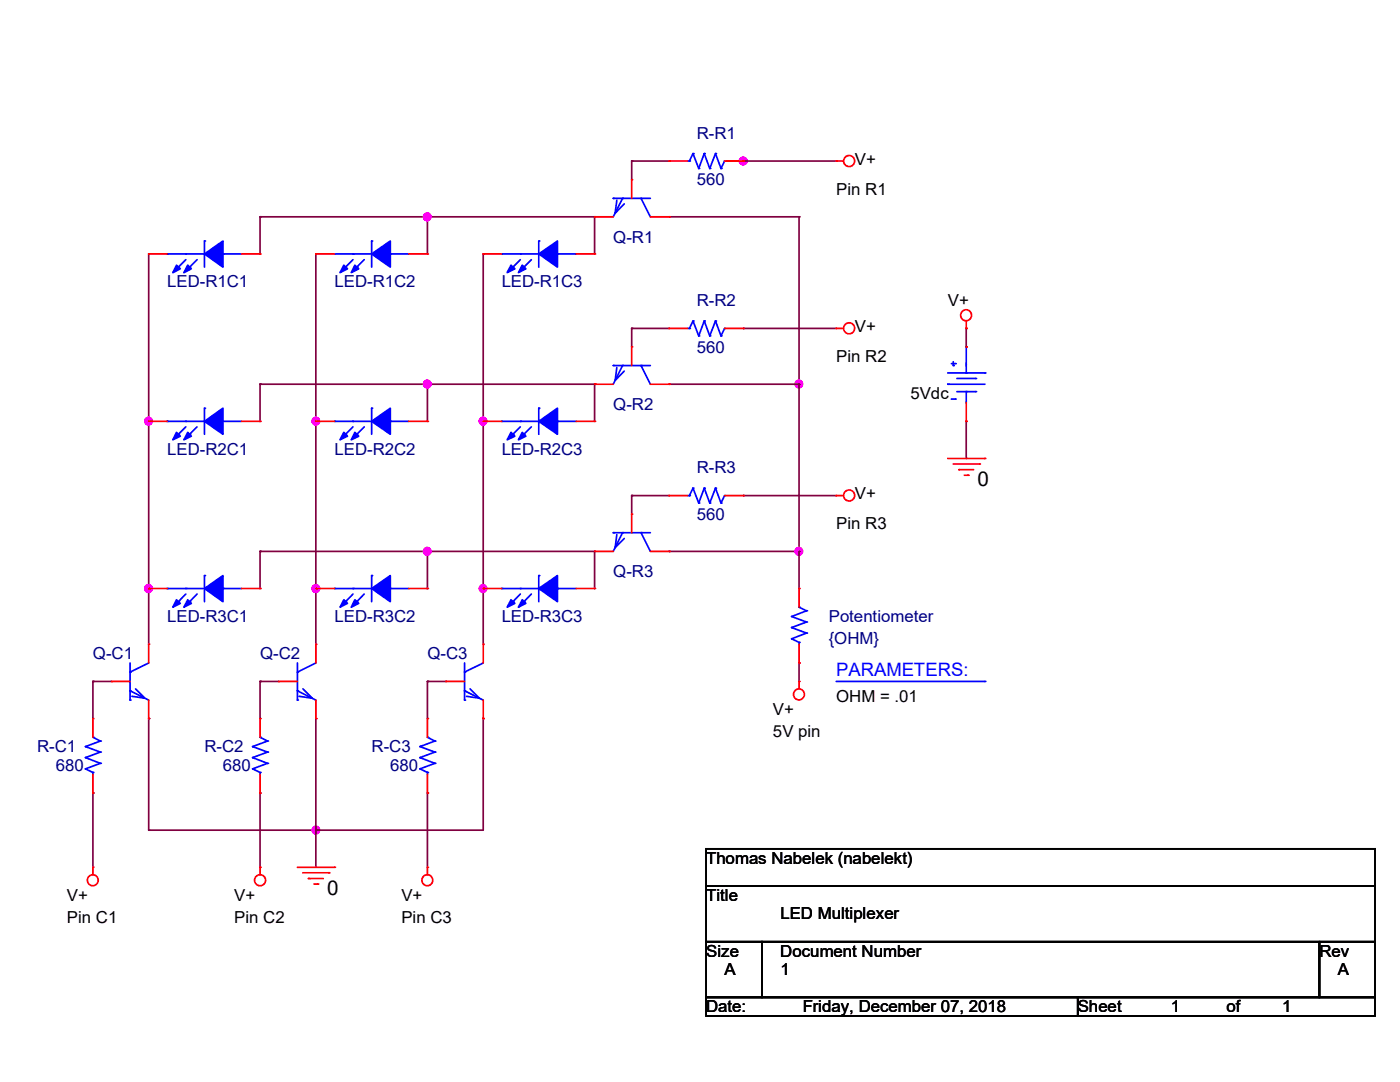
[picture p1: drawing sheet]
<svg xmlns="http://www.w3.org/2000/svg" width="279mm" height="216mm" viewBox="0 0 279 216" stroke-linecap="round" stroke-linejoin="round" font-family="sans-serif">
<path d="M85.3 136h3.7" fill="none" stroke="#800040" stroke-width=".34"/>
<circle cx="85.3" cy="136" r=".17" fill="#800040"/>
<path d="M85.3 136v7.4" fill="none" stroke="#800040" stroke-width=".34"/>
<circle cx="85.3" cy="136" r=".17" fill="#800040"/>
<path d="M51.9 136h3.7" fill="none" stroke="#800040" stroke-width=".34"/>
<circle cx="51.9" cy="136" r=".17" fill="#800040"/>
<path d="M51.9 136v7.4" fill="none" stroke="#800040" stroke-width=".34"/>
<circle cx="51.9" cy="136" r=".17" fill="#800040"/>
<path d="M18.5 136h3.8" fill="none" stroke="#800040" stroke-width=".34"/>
<circle cx="18.5" cy="136" r=".17" fill="#800040"/>
<path d="M18.5 136v7.4" fill="none" stroke="#800040" stroke-width=".34"/>
<circle cx="18.5" cy="136" r=".17" fill="#800040"/>
<path d="M29.7 143.4v22.3" fill="none" stroke="#800040" stroke-width=".34"/>
<circle cx="29.7" cy="143.4" r=".17" fill="#800040"/>
<path d="M96.4 143.4v22.3" fill="none" stroke="#800040" stroke-width=".34"/>
<circle cx="96.4" cy="143.4" r=".17" fill="#800040"/>
<path d="M51.9 158.2v14.9" fill="none" stroke="#800040" stroke-width=".34"/>
<circle cx="51.9" cy="158.2" r=".17" fill="#800040"/>
<path d="M85.3 158.2v14.9" fill="none" stroke="#800040" stroke-width=".34"/>
<circle cx="85.3" cy="158.2" r=".17" fill="#800040"/>
<path d="M18.5 158.2v14.9" fill="none" stroke="#800040" stroke-width=".34"/>
<circle cx="18.5" cy="158.2" r=".17" fill="#800040"/>
<path d="M29.7 165.7h33.3" fill="none" stroke="#800040" stroke-width=".34"/>
<circle cx="29.7" cy="165.7" r=".17" fill="#800040"/>
<circle cx="63" cy="165.6" r=".73" fill="#f0f" stroke="#f0f" stroke-width=".34"/>
<path d="M63 165.7h33.4" fill="none" stroke="#800040" stroke-width=".34"/>
<circle cx="63" cy="165.7" r=".17" fill="#800040"/>
<path d="M63 143.4v22.3" fill="none" stroke="#800040" stroke-width=".34"/>
<circle cx="63" cy="143.4" r=".17" fill="#800040"/>
<path d="M96.4 117.4v11.2" fill="none" stroke="#800040" stroke-width=".34"/>
<circle cx="96.4" cy="117.4" r=".17" fill="#800040"/>
<path d="M63 117.4v11.2" fill="none" stroke="#800040" stroke-width=".34"/>
<circle cx="63" cy="117.4" r=".17" fill="#800040"/>
<path d="M29.7 117.4v11.2" fill="none" stroke="#800040" stroke-width=".34"/>
<circle cx="29.7" cy="117.4" r=".17" fill="#800040"/>
<path d="M63 84.1v33.3" fill="none" stroke="#800040" stroke-width=".34"/>
<circle cx="63" cy="84.1" r=".17" fill="#800040"/>
<circle cx="63" cy="117.4" r=".73" fill="#f0f" stroke="#f0f" stroke-width=".34"/>
<path d="M96.4 84.1v33.3" fill="none" stroke="#800040" stroke-width=".34"/>
<circle cx="96.4" cy="84.1" r=".17" fill="#800040"/>
<circle cx="96.4" cy="117.4" r=".73" fill="#f0f" stroke="#f0f" stroke-width=".34"/>
<path d="M29.7 84.1v33.3" fill="none" stroke="#800040" stroke-width=".34"/>
<circle cx="29.7" cy="84.1" r=".17" fill="#800040"/>
<circle cx="29.6" cy="117.4" r=".73" fill="#f0f" stroke="#f0f" stroke-width=".34"/>
<path d="M118.7 110v7.4" fill="none" stroke="#800040" stroke-width=".34"/>
<circle cx="118.7" cy="110" r=".17" fill="#800040"/>
<path d="M118.7 76.7v7.4" fill="none" stroke="#800040" stroke-width=".34"/>
<circle cx="118.7" cy="76.7" r=".17" fill="#800040"/>
<path d="M51.9 110h33.4" fill="none" stroke="#800040" stroke-width=".34"/>
<circle cx="51.9" cy="110" r=".17" fill="#800040"/>
<path d="M51.9 110v7.4" fill="none" stroke="#800040" stroke-width=".34"/>
<circle cx="51.9" cy="110" r=".17" fill="#800040"/>
<path d="M85.3 110v7.4" fill="none" stroke="#800040" stroke-width=".34"/>
<circle cx="85.3" cy="110" r=".17" fill="#800040"/>
<path d="M85.3 110h33.4" fill="none" stroke="#800040" stroke-width=".34"/>
<circle cx="85.3" cy="110" r=".17" fill="#800040"/>
<circle cx="85.3" cy="110" r=".73" fill="#f0f" stroke="#f0f" stroke-width=".34"/>
<path d="M51.9 76.7h33.4" fill="none" stroke="#800040" stroke-width=".34"/>
<circle cx="51.9" cy="76.7" r=".17" fill="#800040"/>
<path d="M51.9 76.7v7.4" fill="none" stroke="#800040" stroke-width=".34"/>
<circle cx="51.9" cy="76.7" r=".17" fill="#800040"/>
<path d="M85.3 76.7v7.4" fill="none" stroke="#800040" stroke-width=".34"/>
<circle cx="85.3" cy="76.7" r=".17" fill="#800040"/>
<path d="M85.3 76.7h33.4" fill="none" stroke="#800040" stroke-width=".34"/>
<circle cx="85.3" cy="76.7" r=".17" fill="#800040"/>
<circle cx="85.3" cy="76.6" r=".73" fill="#f0f" stroke="#f0f" stroke-width=".34"/>
<path d="M51.9 43.3h33.4" fill="none" stroke="#800040" stroke-width=".34"/>
<circle cx="51.9" cy="43.3" r=".17" fill="#800040"/>
<path d="M51.9 43.3v7.4" fill="none" stroke="#800040" stroke-width=".34"/>
<circle cx="51.9" cy="43.3" r=".17" fill="#800040"/>
<path d="M85.3 43.3v7.4" fill="none" stroke="#800040" stroke-width=".34"/>
<circle cx="85.3" cy="43.3" r=".17" fill="#800040"/>
<path d="M85.3 43.3h33.4" fill="none" stroke="#800040" stroke-width=".34"/>
<circle cx="85.3" cy="43.3" r=".17" fill="#800040"/>
<circle cx="85.3" cy="43.3" r=".73" fill="#f0f" stroke="#f0f" stroke-width=".34"/>
<path d="M118.7 43.3v7.4" fill="none" stroke="#800040" stroke-width=".34"/>
<circle cx="118.7" cy="43.3" r=".17" fill="#800040"/>
<path d="M96.4 50.7v33.4" fill="none" stroke="#800040" stroke-width=".34"/>
<circle cx="96.4" cy="50.7" r=".17" fill="#800040"/>
<circle cx="96.4" cy="84" r=".73" fill="#f0f" stroke="#f0f" stroke-width=".34"/>
<path d="M63 50.7v33.4" fill="none" stroke="#800040" stroke-width=".34"/>
<circle cx="63" cy="50.7" r=".17" fill="#800040"/>
<circle cx="63" cy="84" r=".73" fill="#f0f" stroke="#f0f" stroke-width=".34"/>
<path d="M29.7 50.7v33.4" fill="none" stroke="#800040" stroke-width=".34"/>
<circle cx="29.7" cy="50.7" r=".17" fill="#800040"/>
<circle cx="29.6" cy="84" r=".73" fill="#f0f" stroke="#f0f" stroke-width=".34"/>
<path d="M126.1 32.1h7.4" fill="none" stroke="#800040" stroke-width=".34"/>
<circle cx="126.1" cy="32.1" r=".17" fill="#800040"/>
<path d="M126.1 32.1v3.8" fill="none" stroke="#800040" stroke-width=".34"/>
<circle cx="126.1" cy="32.1" r=".17" fill="#800040"/>
<path d="M126.1 65.5h7.4" fill="none" stroke="#800040" stroke-width=".34"/>
<circle cx="126.1" cy="65.5" r=".17" fill="#800040"/>
<path d="M126.1 65.5v3.7" fill="none" stroke="#800040" stroke-width=".34"/>
<circle cx="126.1" cy="65.5" r=".17" fill="#800040"/>
<path d="M126.1 98.9h7.4" fill="none" stroke="#800040" stroke-width=".34"/>
<circle cx="126.1" cy="98.9" r=".17" fill="#800040"/>
<path d="M126.1 98.9v3.7" fill="none" stroke="#800040" stroke-width=".34"/>
<circle cx="126.1" cy="98.9" r=".17" fill="#800040"/>
<path d="M63 165.7v7.4" fill="none" stroke="#800040" stroke-width=".34"/>
<circle cx="63" cy="165.7" r=".17" fill="#800040"/>
<path d="M159.5 43.3v33.4" fill="none" stroke="#800040" stroke-width=".34"/>
<circle cx="159.5" cy="43.3" r=".17" fill="#800040"/>
<circle cx="159.4" cy="76.6" r=".73" fill="#f0f" stroke="#f0f" stroke-width=".34"/>
<path d="M133.5 76.7h26" fill="none" stroke="#800040" stroke-width=".34"/>
<circle cx="133.5" cy="76.7" r=".17" fill="#800040"/>
<path d="M159.5 76.7v33.3" fill="none" stroke="#800040" stroke-width=".34"/>
<circle cx="159.5" cy="76.7" r=".17" fill="#800040"/>
<path d="M133.5 110h26" fill="none" stroke="#800040" stroke-width=".34"/>
<circle cx="133.5" cy="110" r=".17" fill="#800040"/>
<circle cx="159.4" cy="110" r=".73" fill="#f0f" stroke="#f0f" stroke-width=".34"/>
<path d="M133.5 43.3h26" fill="none" stroke="#800040" stroke-width=".34"/>
<circle cx="133.5" cy="43.3" r=".17" fill="#800040"/>
<path d="M144.6 32.1h3.7" fill="none" stroke="#800040" stroke-width=".34"/>
<circle cx="144.6" cy="32.1" r=".17" fill="#800040"/>
<circle cx="148.3" cy="32.1" r=".73" fill="#f0f" stroke="#f0f" stroke-width=".34"/>
<path d="M192.8 65.5v3.7" fill="none" stroke="#800040" stroke-width=".34"/>
<circle cx="192.8" cy="65.5" r=".17" fill="#800040"/>
<path d="M192.8 84.1v7.4" fill="none" stroke="#800040" stroke-width=".34"/>
<circle cx="192.8" cy="84.1" r=".17" fill="#800040"/>
<path d="M148.3 65.5h18.6" fill="none" stroke="#800040" stroke-width=".34"/>
<circle cx="148.3" cy="65.5" r=".17" fill="#800040"/>
<path d="M148.3 98.9h18.6" fill="none" stroke="#800040" stroke-width=".34"/>
<circle cx="148.3" cy="98.9" r=".17" fill="#800040"/>
<path d="M148.3 32.1h18.6" fill="none" stroke="#800040" stroke-width=".34"/>
<circle cx="148.3" cy="32.1" r=".17" fill="#800040"/>
<path d="M159.5 110v7.4" fill="none" stroke="#800040" stroke-width=".34"/>
<circle cx="159.5" cy="110" r=".17" fill="#800040"/>
<path d="M159.5 132.3v3.7" fill="none" stroke="#800040" stroke-width=".34"/>
<circle cx="159.5" cy="132.3" r=".17" fill="#800040"/>
<path d="M59.4 173.1h7.4" fill="none" stroke="#f00" stroke-width=".34"/>
<circle cx="66.8" cy="173.1" r=".17" fill="#f00"/>
<path d="M60.5 174.2h5.2" fill="none" stroke="#f00" stroke-width=".34"/>
<circle cx="65.7" cy="174.2" r=".17" fill="#f00"/>
<path d="M61.6 175.3h2.9" fill="none" stroke="#f00" stroke-width=".34"/>
<circle cx="61.6" cy="175.3" r=".17" fill="#f00"/>
<path d="M62.7 176.4h.7" fill="none" stroke="#f00" stroke-width=".34"/>
<circle cx="63.4" cy="176.4" r=".17" fill="#f00"/>
<path d="M192.8 64.1v1.4" fill="none" stroke="#f00" stroke-width=".34"/>
<circle cx="192.8" cy="65.5" r=".17" fill="#f00"/>
<g fill="none" stroke="#f00" stroke-width=".34">
<path d="M189.1 91.5h7.5"/>
<circle cx="192.8" cy="62.9" r="1.09"/>
</g>
<circle cx="196.6" cy="91.5" r=".17" fill="#f00"/>
<path d="M190.2 92.6h5.3" fill="none" stroke="#f00" stroke-width=".34"/>
<circle cx="195.5" cy="92.6" r=".17" fill="#f00"/>
<path d="M191.3 93.7h3" fill="none" stroke="#f00" stroke-width=".34"/>
<circle cx="191.3" cy="93.7" r=".17" fill="#f00"/>
<path d="M192.4 94.8h.8" fill="none" stroke="#f00" stroke-width=".34"/>
<circle cx="193.2" cy="94.8" r=".17" fill="#f00"/>
<path d="M166.9 32.1h1.5" fill="none" stroke="#f00" stroke-width=".34"/>
<circle cx="166.9" cy="32.1" r=".17" fill="#f00"/>
<g fill="none" stroke="#f00" stroke-width=".34">
<path d="M166.9 65.5h1.5"/>
<circle cx="169.5" cy="32.1" r="1.1"/>
</g>
<circle cx="166.9" cy="65.5" r=".17" fill="#f00"/>
<g fill="none" stroke="#f00" stroke-width=".34">
<path d="M166.9 98.9h1.5"/>
<circle cx="169.5" cy="65.5" r="1.1"/>
</g>
<circle cx="166.9" cy="98.9" r=".17" fill="#f00"/>
<g fill="none" stroke="#f00" stroke-width=".34">
<path d="M159.5 136v1.5"/>
<circle cx="169.5" cy="98.9" r="1.1"/>
</g>
<circle cx="159.5" cy="136" r=".17" fill="#f00"/>
<g fill="none" stroke="#f00" stroke-width=".34">
<path d="M18.5 173.1v1.4"/>
<circle cx="159.4" cy="138.6" r="1.09"/>
</g>
<circle cx="18.5" cy="173.1" r=".17" fill="#f00"/>
<g fill="none" stroke="#f00" stroke-width=".34">
<path d="M51.9 173.1v1.4"/>
<circle cx="18.5" cy="175.6" r="1.09"/>
</g>
<circle cx="51.9" cy="173.1" r=".17" fill="#f00"/>
<g fill="none" stroke="#f00" stroke-width=".34">
<path d="M85.3 173.1v1.4"/>
<circle cx="51.9" cy="175.6" r="1.1"/>
</g>
<circle cx="85.3" cy="173.1" r=".17" fill="#f00"/>
<circle cx="85.3" cy="175.6" r="1.09" fill="none" stroke="#f00" stroke-width=".34"/>
<path d="M140.9 169.4h133.5v7.4h-133.5zM140.9 176.8h133.5v11.1h-133.5zM140.9 187.9h11.2v11.1h-11.2zM140.9 199h74.2v3.7h-74.2zM152.1 187.9h111.2v11.1h-111.2zM215.1 199h59.3v3.7h-59.3zM263.3 187.9h11.1v11.1h-11.1z" fill="none" stroke="#000" stroke-width=".34"/>
<path d="M17.1 153.4l1.4 .7" fill="none" stroke="#00f" stroke-width=".34"/>
<circle cx="17.1" cy="153.4" r=".17" fill="#00f"/>
<path d="M20 152.3l-2.9 1.1" fill="none" stroke="#00f" stroke-width=".34"/>
<circle cx="20" cy="152.3" r=".17" fill="#00f"/>
<path d="M17.1 151.2l2.9 1.1" fill="none" stroke="#00f" stroke-width=".34"/>
<circle cx="17.1" cy="151.2" r=".17" fill="#00f"/>
<path d="M20 150.1l-2.9 1.1" fill="none" stroke="#00f" stroke-width=".34"/>
<circle cx="20" cy="150.1" r=".17" fill="#00f"/>
<path d="M17.1 149l2.9 1.1" fill="none" stroke="#00f" stroke-width=".34"/>
<circle cx="17.1" cy="149" r=".17" fill="#00f"/>
<path d="M20 147.9l-2.9 1.1" fill="none" stroke="#00f" stroke-width=".34"/>
<circle cx="20" cy="147.9" r=".17" fill="#00f"/>
<path d="M18.5 147.1l1.5 .8" fill="none" stroke="#00f" stroke-width=".34"/>
<circle cx="18.5" cy="147.1" r=".17" fill="#00f"/>
<path d="M18.5 154.1v.4" fill="none" stroke="#00f" stroke-width=".34"/>
<circle cx="18.5" cy="154.1" r=".17" fill="#00f"/>
<path d="M18.5 143.4v3.7" fill="none" stroke="#f00" stroke-width=".34"/>
<circle cx="18.5" cy="143.4" r=".17" fill="#f00"/>
<path d="M18.5 154.5v3.7" fill="none" stroke="#f00" stroke-width=".34"/>
<circle cx="18.5" cy="158.2" r=".17" fill="#f00"/>
<path d="M74.2 84.1l3.7-2.7v5.3z" fill-rule="evenodd" fill="#00f" stroke="#00f" stroke-width=".34"/>
<path d="M77.9 84.1h3.7" fill="none" stroke="#00f" stroke-width=".34"/>
<circle cx="77.9" cy="84.1" r=".17" fill="#00f"/>
<path d="M70.4 84.1h3.8" fill="none" stroke="#00f" stroke-width=".34"/>
<circle cx="70.4" cy="84.1" r=".17" fill="#00f"/>
<path d="M72.7 85.2l-1.5 1.5" fill="none" stroke="#00f" stroke-width=".34"/>
<circle cx="71.2" cy="86.7" r=".17" fill="#00f"/>
<path d="M74.2 81.4v5.3" fill="none" stroke="#00f" stroke-width=".34"/>
<circle cx="74.2" cy="81.4" r=".17" fill="#00f"/>
<path d="M66.8 84.1h3.6" fill="none" stroke="#00f" stroke-width=".34"/>
<circle cx="66.8" cy="84.1" r=".17" fill="#00f"/>
<g fill="#00f" stroke="#00f" stroke-width=".34">
<path d="M70.8 86.3l.8 .7-1.5 .8z" fill-rule="evenodd"/>
<path d="M68.6 86.3l.7 .7-1.4 .8z" fill-rule="evenodd"/>
</g>
<path d="M70.4 85.2l-1.4 1.5" fill="none" stroke="#00f" stroke-width=".34"/>
<circle cx="69" cy="86.7" r=".17" fill="#00f"/>
<path d="M81.6 84.1h3.7" fill="none" stroke="#f00" stroke-width=".34"/>
<circle cx="85.3" cy="84.1" r=".17" fill="#f00"/>
<path d="M63 84.1h3.8" fill="none" stroke="#f00" stroke-width=".34"/>
<circle cx="63" cy="84.1" r=".17" fill="#f00"/>
<path d="M29.7 132.3l-3.7 1.8" fill="none" stroke="#00f" stroke-width=".34"/>
<circle cx="26" cy="134.1" r=".17" fill="#00f"/>
<path d="M26 137.8l3.7 1.9" fill="none" stroke="#00f" stroke-width=".34"/>
<circle cx="26" cy="137.8" r=".17" fill="#00f"/>
<path d="M26 132.3v7.4M27.1 137.5l1.8 1.8-2.6-.4" fill="none" stroke="#00f" stroke-width=".34"/>
<circle cx="26" cy="139.7" r=".17" fill="#00f"/>
<path d="M22.3 136h3.7" fill="none" stroke="#f00" stroke-width=".34"/>
<circle cx="22.3" cy="136" r=".17" fill="#f00"/>
<path d="M29.7 128.6v3.7" fill="none" stroke="#f00" stroke-width=".34"/>
<circle cx="29.7" cy="128.6" r=".17" fill="#f00"/>
<path d="M29.7 139.7v3.7" fill="none" stroke="#f00" stroke-width=".34"/>
<circle cx="29.7" cy="143.4" r=".17" fill="#f00"/>
<path d="M107.5 117.4l3.8-2.5v5.2z" fill-rule="evenodd" fill="#00f" stroke="#00f" stroke-width=".34"/>
<path d="M111.3 117.4h3.7" fill="none" stroke="#00f" stroke-width=".34"/>
<circle cx="111.3" cy="117.4" r=".17" fill="#00f"/>
<path d="M103.8 117.4h3.7" fill="none" stroke="#00f" stroke-width=".34"/>
<circle cx="103.8" cy="117.4" r=".17" fill="#00f"/>
<path d="M106 118.5l-1.4 1.6" fill="none" stroke="#00f" stroke-width=".34"/>
<circle cx="104.6" cy="120.1" r=".17" fill="#00f"/>
<path d="M107.5 114.9v5.2" fill="none" stroke="#00f" stroke-width=".34"/>
<circle cx="107.5" cy="114.9" r=".17" fill="#00f"/>
<path d="M100.1 117.4h3.7" fill="none" stroke="#00f" stroke-width=".34"/>
<circle cx="100.1" cy="117.4" r=".17" fill="#00f"/>
<g fill="#00f" stroke="#00f" stroke-width=".34">
<path d="M104.2 119.7l.7 .7-1.4 .8z" fill-rule="evenodd"/>
<path d="M102 119.7l.7 .7-1.5 .8z" fill-rule="evenodd"/>
</g>
<path d="M103.8 118.5l-1.4 1.6" fill="none" stroke="#00f" stroke-width=".34"/>
<circle cx="102.4" cy="120.1" r=".17" fill="#00f"/>
<path d="M115 117.4h3.7" fill="none" stroke="#f00" stroke-width=".34"/>
<circle cx="118.7" cy="117.4" r=".17" fill="#f00"/>
<path d="M96.4 117.4h3.7" fill="none" stroke="#f00" stroke-width=".34"/>
<circle cx="96.4" cy="117.4" r=".17" fill="#f00"/>
<path d="M40.8 50.7l3.7-2.6v5.2z" fill-rule="evenodd" fill="#00f" stroke="#00f" stroke-width=".34"/>
<path d="M44.5 50.7h3.7" fill="none" stroke="#00f" stroke-width=".34"/>
<circle cx="44.5" cy="50.7" r=".17" fill="#00f"/>
<path d="M37.1 50.7h3.7" fill="none" stroke="#00f" stroke-width=".34"/>
<circle cx="37.1" cy="50.7" r=".17" fill="#00f"/>
<path d="M39.3 51.8l-1.5 1.5" fill="none" stroke="#00f" stroke-width=".34"/>
<circle cx="37.8" cy="53.3" r=".17" fill="#00f"/>
<path d="M40.8 48.1v5.2" fill="none" stroke="#00f" stroke-width=".34"/>
<circle cx="40.8" cy="48.1" r=".17" fill="#00f"/>
<path d="M33.4 50.7h3.7" fill="none" stroke="#00f" stroke-width=".34"/>
<circle cx="33.4" cy="50.7" r=".17" fill="#00f"/>
<g fill="#00f" stroke="#00f" stroke-width=".34">
<path d="M37.5 52.9l.7 .7-1.5 .8z" fill-rule="evenodd"/>
<path d="M35.2 52.9l.8 .7-1.5 .8z" fill-rule="evenodd"/>
</g>
<path d="M37.1 51.8l-1.5 1.5" fill="none" stroke="#00f" stroke-width=".34"/>
<circle cx="35.6" cy="53.3" r=".17" fill="#00f"/>
<path d="M48.2 50.7h3.7" fill="none" stroke="#f00" stroke-width=".34"/>
<circle cx="51.9" cy="50.7" r=".17" fill="#f00"/>
<path d="M29.7 50.7h3.7" fill="none" stroke="#f00" stroke-width=".34"/>
<circle cx="29.7" cy="50.7" r=".17" fill="#f00"/>
<path d="M40.8 84.1l3.7-2.7v5.3z" fill-rule="evenodd" fill="#00f" stroke="#00f" stroke-width=".34"/>
<path d="M44.5 84.1h3.7" fill="none" stroke="#00f" stroke-width=".34"/>
<circle cx="44.5" cy="84.1" r=".17" fill="#00f"/>
<path d="M37.1 84.1h3.7" fill="none" stroke="#00f" stroke-width=".34"/>
<circle cx="37.1" cy="84.1" r=".17" fill="#00f"/>
<path d="M39.3 85.2l-1.5 1.5" fill="none" stroke="#00f" stroke-width=".34"/>
<circle cx="37.8" cy="86.7" r=".17" fill="#00f"/>
<path d="M40.8 81.4v5.3" fill="none" stroke="#00f" stroke-width=".34"/>
<circle cx="40.8" cy="81.4" r=".17" fill="#00f"/>
<path d="M33.4 84.1h3.7" fill="none" stroke="#00f" stroke-width=".34"/>
<circle cx="33.4" cy="84.1" r=".17" fill="#00f"/>
<g fill="#00f" stroke="#00f" stroke-width=".34">
<path d="M37.5 86.3l.7 .7-1.5 .8z" fill-rule="evenodd"/>
<path d="M35.2 86.3l.8 .7-1.5 .8z" fill-rule="evenodd"/>
</g>
<path d="M37.1 85.2l-1.5 1.5" fill="none" stroke="#00f" stroke-width=".34"/>
<circle cx="35.6" cy="86.7" r=".17" fill="#00f"/>
<path d="M48.2 84.1h3.7" fill="none" stroke="#f00" stroke-width=".34"/>
<circle cx="51.9" cy="84.1" r=".17" fill="#f00"/>
<path d="M29.7 84.1h3.7" fill="none" stroke="#f00" stroke-width=".34"/>
<circle cx="29.7" cy="84.1" r=".17" fill="#f00"/>
<path d="M191 75.5h3.7" fill="none" stroke="#00f" stroke-width=".34"/>
<circle cx="194.7" cy="75.5" r=".17" fill="#00f"/>
<path d="M189.1 76.7h7.5" fill="none" stroke="#00f" stroke-width=".34"/>
<circle cx="189.1" cy="76.7" r=".17" fill="#00f"/>
<path d="M191 78.1h3.7" fill="none" stroke="#00f" stroke-width=".34"/>
<circle cx="194.7" cy="78.1" r=".17" fill="#00f"/>
<path d="M192.8 72.6v1.8" fill="none" stroke="#00f" stroke-width=".34"/>
<circle cx="192.8" cy="74.4" r=".17" fill="#00f"/>
<path d="M192.8 78.1v2.2" fill="none" stroke="#00f" stroke-width=".34"/>
<circle cx="192.8" cy="78.1" r=".17" fill="#00f"/>
<path d="M189.1 74.4h7.5" fill="none" stroke="#00f" stroke-width=".34"/>
<circle cx="196.6" cy="74.4" r=".17" fill="#00f"/>
<path d="M192.8 69.2v3.7" fill="none" stroke="#00f" stroke-width=".34"/>
<circle cx="192.8" cy="69.2" r=".17" fill="#00f"/>
<path d="M190.2 72.2v.7" fill="none" stroke="#00f" stroke-width=".34"/>
<circle cx="190.2" cy="72.9" r=".17" fill="#00f"/>
<path d="M189.9 72.6h.7" fill="none" stroke="#00f" stroke-width=".34"/>
<circle cx="190.6" cy="72.6" r=".17" fill="#00f"/>
<path d="M189.9 79.6h.7" fill="none" stroke="#00f" stroke-width=".34"/>
<circle cx="190.6" cy="79.6" r=".17" fill="#00f"/>
<circle cx="192.8" cy="69.2" r=".17" fill="#f00"/>
<path d="M192.8 80.3v3.8" fill="none" stroke="#f00" stroke-width=".34"/>
<circle cx="192.8" cy="84.1" r=".17" fill="#f00"/>
<path d="M138.3 30.6l-.7 1.5" fill="none" stroke="#00f" stroke-width=".34"/>
<circle cx="138.3" cy="30.6" r=".17" fill="#00f"/>
<path d="M138.3 30.6l1.1 3" fill="none" stroke="#00f" stroke-width=".34"/>
<circle cx="139.4" cy="33.6" r=".17" fill="#00f"/>
<path d="M140.5 30.6l-1.1 3" fill="none" stroke="#00f" stroke-width=".34"/>
<circle cx="140.5" cy="30.6" r=".17" fill="#00f"/>
<path d="M140.5 30.6l1.1 3" fill="none" stroke="#00f" stroke-width=".34"/>
<circle cx="141.6" cy="33.6" r=".17" fill="#00f"/>
<path d="M142.8 30.6l-1.2 3" fill="none" stroke="#00f" stroke-width=".34"/>
<circle cx="142.8" cy="30.6" r=".17" fill="#00f"/>
<path d="M142.8 30.6l1.1 3" fill="none" stroke="#00f" stroke-width=".34"/>
<circle cx="143.9" cy="33.6" r=".17" fill="#00f"/>
<path d="M144.6 32.1l-.7 1.5" fill="none" stroke="#00f" stroke-width=".34"/>
<circle cx="144.6" cy="32.1" r=".17" fill="#00f"/>
<path d="M137.2 32.1h.4" fill="none" stroke="#00f" stroke-width=".34"/>
<circle cx="137.6" cy="32.1" r=".17" fill="#00f"/>
<path d="M144.6 32.1h3.7" fill="none" stroke="#f00" stroke-width=".34"/>
<circle cx="148.3" cy="32.1" r=".17" fill="#f00"/>
<path d="M133.5 32.1h3.7" fill="none" stroke="#f00" stroke-width=".34"/>
<circle cx="133.5" cy="32.1" r=".17" fill="#f00"/>
<path d="M127.9 39.6l1.9 3.7" fill="none" stroke="#00f" stroke-width=".34"/>
<circle cx="127.9" cy="39.6" r=".17" fill="#00f"/>
<path d="M124.2 39.6l-1.8 3.7" fill="none" stroke="#00f" stroke-width=".34"/>
<circle cx="124.2" cy="39.6" r=".17" fill="#00f"/>
<path d="M122.4 39.6h7.4M123.1 39.9l-.3 2.6 1.8-1.8" fill="none" stroke="#00f" stroke-width=".34"/>
<circle cx="122.4" cy="39.6" r=".17" fill="#00f"/>
<path d="M126.1 35.9v3.7" fill="none" stroke="#f00" stroke-width=".34"/>
<circle cx="126.1" cy="35.9" r=".17" fill="#f00"/>
<path d="M129.8 43.3h3.7" fill="none" stroke="#f00" stroke-width=".34"/>
<circle cx="133.5" cy="43.3" r=".17" fill="#f00"/>
<path d="M118.7 43.3h3.7" fill="none" stroke="#f00" stroke-width=".34"/>
<circle cx="118.7" cy="43.3" r=".17" fill="#f00"/>
<path d="M40.8 117.4l3.7-2.5v5.2z" fill-rule="evenodd" fill="#00f" stroke="#00f" stroke-width=".34"/>
<path d="M44.5 117.4h3.7" fill="none" stroke="#00f" stroke-width=".34"/>
<circle cx="44.5" cy="117.4" r=".17" fill="#00f"/>
<path d="M37.1 117.4h3.7" fill="none" stroke="#00f" stroke-width=".34"/>
<circle cx="37.1" cy="117.4" r=".17" fill="#00f"/>
<path d="M39.3 118.5l-1.5 1.6" fill="none" stroke="#00f" stroke-width=".34"/>
<circle cx="37.8" cy="120.1" r=".17" fill="#00f"/>
<path d="M40.8 114.9v5.2" fill="none" stroke="#00f" stroke-width=".34"/>
<circle cx="40.8" cy="114.9" r=".17" fill="#00f"/>
<path d="M33.4 117.4h3.7" fill="none" stroke="#00f" stroke-width=".34"/>
<circle cx="33.4" cy="117.4" r=".17" fill="#00f"/>
<g fill="#00f" stroke="#00f" stroke-width=".34">
<path d="M37.5 119.7l.7 .7-1.5 .8z" fill-rule="evenodd"/>
<path d="M35.2 119.7l.8 .7-1.5 .8z" fill-rule="evenodd"/>
</g>
<path d="M37.1 118.5l-1.5 1.6" fill="none" stroke="#00f" stroke-width=".34"/>
<circle cx="35.6" cy="120.1" r=".17" fill="#00f"/>
<path d="M48.2 117.4h3.7" fill="none" stroke="#f00" stroke-width=".34"/>
<circle cx="51.9" cy="117.4" r=".17" fill="#f00"/>
<path d="M29.7 117.4h3.7" fill="none" stroke="#f00" stroke-width=".34"/>
<circle cx="29.7" cy="117.4" r=".17" fill="#f00"/>
<path d="M158 127.5l1.5 .7" fill="none" stroke="#00f" stroke-width=".34"/>
<circle cx="158" cy="127.5" r=".17" fill="#00f"/>
<path d="M161 126.3l-3 1.2" fill="none" stroke="#00f" stroke-width=".34"/>
<circle cx="161" cy="126.3" r=".17" fill="#00f"/>
<path d="M158 125.2l3 1.1" fill="none" stroke="#00f" stroke-width=".34"/>
<circle cx="158" cy="125.2" r=".17" fill="#00f"/>
<path d="M161 124.1l-3 1.1" fill="none" stroke="#00f" stroke-width=".34"/>
<circle cx="161" cy="124.1" r=".17" fill="#00f"/>
<path d="M158 123l3 1.1" fill="none" stroke="#00f" stroke-width=".34"/>
<circle cx="158" cy="123" r=".17" fill="#00f"/>
<path d="M161 121.9l-3 1.1" fill="none" stroke="#00f" stroke-width=".34"/>
<circle cx="161" cy="121.9" r=".17" fill="#00f"/>
<path d="M159.5 121.2l1.5 .7" fill="none" stroke="#00f" stroke-width=".34"/>
<circle cx="159.5" cy="121.2" r=".17" fill="#00f"/>
<path d="M159.5 128.2v.4" fill="none" stroke="#00f" stroke-width=".34"/>
<circle cx="159.5" cy="128.2" r=".17" fill="#00f"/>
<path d="M159.5 117.4v3.8" fill="none" stroke="#f00" stroke-width=".34"/>
<circle cx="159.5" cy="117.4" r=".17" fill="#f00"/>
<path d="M159.5 128.6v3.7" fill="none" stroke="#f00" stroke-width=".34"/>
<circle cx="159.5" cy="132.3" r=".17" fill="#f00"/>
<path d="M74.2 50.7l3.7-2.6v5.2z" fill-rule="evenodd" fill="#00f" stroke="#00f" stroke-width=".34"/>
<path d="M77.9 50.7h3.7" fill="none" stroke="#00f" stroke-width=".34"/>
<circle cx="77.9" cy="50.7" r=".17" fill="#00f"/>
<path d="M70.4 50.7h3.8" fill="none" stroke="#00f" stroke-width=".34"/>
<circle cx="70.4" cy="50.7" r=".17" fill="#00f"/>
<path d="M72.7 51.8l-1.5 1.5" fill="none" stroke="#00f" stroke-width=".34"/>
<circle cx="71.2" cy="53.3" r=".17" fill="#00f"/>
<path d="M74.2 48.1v5.2" fill="none" stroke="#00f" stroke-width=".34"/>
<circle cx="74.2" cy="48.1" r=".17" fill="#00f"/>
<path d="M66.8 50.7h3.6" fill="none" stroke="#00f" stroke-width=".34"/>
<circle cx="66.8" cy="50.7" r=".17" fill="#00f"/>
<g fill="#00f" stroke="#00f" stroke-width=".34">
<path d="M70.8 52.9l.8 .7-1.5 .8z" fill-rule="evenodd"/>
<path d="M68.6 52.9l.7 .7-1.4 .8z" fill-rule="evenodd"/>
</g>
<path d="M70.4 51.8l-1.4 1.5" fill="none" stroke="#00f" stroke-width=".34"/>
<circle cx="69" cy="53.3" r=".17" fill="#00f"/>
<path d="M81.6 50.7h3.7" fill="none" stroke="#f00" stroke-width=".34"/>
<circle cx="85.3" cy="50.7" r=".17" fill="#f00"/>
<path d="M63 50.7h3.8" fill="none" stroke="#f00" stroke-width=".34"/>
<circle cx="63" cy="50.7" r=".17" fill="#f00"/>
<path d="M50.4 153.4l1.5 .7" fill="none" stroke="#00f" stroke-width=".34"/>
<circle cx="50.4" cy="153.4" r=".17" fill="#00f"/>
<path d="M53.4 152.3l-3 1.1" fill="none" stroke="#00f" stroke-width=".34"/>
<circle cx="53.4" cy="152.3" r=".17" fill="#00f"/>
<path d="M50.4 151.2l3 1.1" fill="none" stroke="#00f" stroke-width=".34"/>
<circle cx="50.4" cy="151.2" r=".17" fill="#00f"/>
<path d="M53.4 150.1l-3 1.1" fill="none" stroke="#00f" stroke-width=".34"/>
<circle cx="53.4" cy="150.1" r=".17" fill="#00f"/>
<path d="M50.4 149l3 1.1" fill="none" stroke="#00f" stroke-width=".34"/>
<circle cx="50.4" cy="149" r=".17" fill="#00f"/>
<path d="M53.4 147.9l-3 1.1" fill="none" stroke="#00f" stroke-width=".34"/>
<circle cx="53.4" cy="147.9" r=".17" fill="#00f"/>
<path d="M51.9 147.1l1.5 .8" fill="none" stroke="#00f" stroke-width=".34"/>
<circle cx="51.9" cy="147.1" r=".17" fill="#00f"/>
<path d="M51.9 154.1v.4" fill="none" stroke="#00f" stroke-width=".34"/>
<circle cx="51.9" cy="154.1" r=".17" fill="#00f"/>
<path d="M51.9 143.4v3.7" fill="none" stroke="#f00" stroke-width=".34"/>
<circle cx="51.9" cy="143.4" r=".17" fill="#f00"/>
<path d="M51.9 154.5v3.7" fill="none" stroke="#f00" stroke-width=".34"/>
<circle cx="51.9" cy="158.2" r=".17" fill="#f00"/>
<path d="M96.4 132.3l-3.7 1.8" fill="none" stroke="#00f" stroke-width=".34"/>
<circle cx="92.7" cy="134.1" r=".17" fill="#00f"/>
<path d="M92.7 137.8l3.7 1.9" fill="none" stroke="#00f" stroke-width=".34"/>
<circle cx="92.7" cy="137.8" r=".17" fill="#00f"/>
<path d="M92.7 132.3v7.4M93.8 137.5l1.9 1.8-2.6-.4" fill="none" stroke="#00f" stroke-width=".34"/>
<circle cx="92.7" cy="139.7" r=".17" fill="#00f"/>
<path d="M89 136h3.7" fill="none" stroke="#f00" stroke-width=".34"/>
<circle cx="89" cy="136" r=".17" fill="#f00"/>
<path d="M96.4 128.6v3.7" fill="none" stroke="#f00" stroke-width=".34"/>
<circle cx="96.4" cy="128.6" r=".17" fill="#f00"/>
<path d="M96.4 139.7v3.7" fill="none" stroke="#f00" stroke-width=".34"/>
<circle cx="96.4" cy="143.4" r=".17" fill="#f00"/>
<path d="M127.9 106.3l1.9 3.7" fill="none" stroke="#00f" stroke-width=".34"/>
<circle cx="127.9" cy="106.3" r=".17" fill="#00f"/>
<path d="M124.2 106.3l-1.8 3.7" fill="none" stroke="#00f" stroke-width=".34"/>
<circle cx="124.2" cy="106.3" r=".17" fill="#00f"/>
<path d="M122.4 106.3h7.4M123.1 106.7l-.3 2.6 1.8-1.9" fill="none" stroke="#00f" stroke-width=".34"/>
<circle cx="122.4" cy="106.3" r=".17" fill="#00f"/>
<path d="M126.1 102.6v3.7" fill="none" stroke="#f00" stroke-width=".34"/>
<circle cx="126.1" cy="102.6" r=".17" fill="#f00"/>
<path d="M129.8 110h3.7" fill="none" stroke="#f00" stroke-width=".34"/>
<circle cx="133.5" cy="110" r=".17" fill="#f00"/>
<path d="M118.7 110h3.7" fill="none" stroke="#f00" stroke-width=".34"/>
<circle cx="118.7" cy="110" r=".17" fill="#f00"/>
<path d="M83.8 153.4l1.5 .7" fill="none" stroke="#00f" stroke-width=".34"/>
<circle cx="83.8" cy="153.4" r=".17" fill="#00f"/>
<path d="M86.8 152.3l-3 1.1" fill="none" stroke="#00f" stroke-width=".34"/>
<circle cx="86.8" cy="152.3" r=".17" fill="#00f"/>
<path d="M83.8 151.2l3 1.1" fill="none" stroke="#00f" stroke-width=".34"/>
<circle cx="83.8" cy="151.2" r=".17" fill="#00f"/>
<path d="M86.8 150.1l-3 1.1" fill="none" stroke="#00f" stroke-width=".34"/>
<circle cx="86.8" cy="150.1" r=".17" fill="#00f"/>
<path d="M83.8 149l3 1.1" fill="none" stroke="#00f" stroke-width=".34"/>
<circle cx="83.8" cy="149" r=".17" fill="#00f"/>
<path d="M86.8 147.9l-3 1.1" fill="none" stroke="#00f" stroke-width=".34"/>
<circle cx="86.8" cy="147.9" r=".17" fill="#00f"/>
<path d="M85.3 147.1l1.5 .8" fill="none" stroke="#00f" stroke-width=".34"/>
<circle cx="85.3" cy="147.1" r=".17" fill="#00f"/>
<path d="M85.3 154.1v.4" fill="none" stroke="#00f" stroke-width=".34"/>
<circle cx="85.3" cy="154.1" r=".17" fill="#00f"/>
<path d="M85.3 143.4v3.7" fill="none" stroke="#f00" stroke-width=".34"/>
<circle cx="85.3" cy="143.4" r=".17" fill="#f00"/>
<path d="M85.3 154.5v3.7" fill="none" stroke="#f00" stroke-width=".34"/>
<circle cx="85.3" cy="158.2" r=".17" fill="#f00"/>
<path d="M166.9 136h29.7" fill="none" stroke="#00f" stroke-width=".34"/>
<circle cx="196.6" cy="136" r=".17" fill="#00f"/>
<path d="M63 132.3l-3.6 1.8" fill="none" stroke="#00f" stroke-width=".34"/>
<circle cx="59.4" cy="134.1" r=".17" fill="#00f"/>
<path d="M59.4 137.8l3.6 1.9" fill="none" stroke="#00f" stroke-width=".34"/>
<circle cx="59.4" cy="137.8" r=".17" fill="#00f"/>
<path d="M59.4 132.3v7.4M60.5 137.5l1.8 1.8-2.6-.4" fill="none" stroke="#00f" stroke-width=".34"/>
<circle cx="59.4" cy="139.7" r=".17" fill="#00f"/>
<path d="M55.6 136h3.8" fill="none" stroke="#f00" stroke-width=".34"/>
<circle cx="55.6" cy="136" r=".17" fill="#f00"/>
<path d="M63 128.6v3.7" fill="none" stroke="#f00" stroke-width=".34"/>
<circle cx="63" cy="128.6" r=".17" fill="#f00"/>
<path d="M63 139.7v3.7" fill="none" stroke="#f00" stroke-width=".34"/>
<circle cx="63" cy="143.4" r=".17" fill="#f00"/>
<path d="M127.9 72.9l1.9 3.8" fill="none" stroke="#00f" stroke-width=".34"/>
<circle cx="127.9" cy="72.9" r=".17" fill="#00f"/>
<path d="M124.2 72.9l-1.8 3.8" fill="none" stroke="#00f" stroke-width=".34"/>
<circle cx="124.2" cy="72.9" r=".17" fill="#00f"/>
<path d="M122.4 72.9h7.4M123.1 73.3l-.3 2.6 1.8-1.9" fill="none" stroke="#00f" stroke-width=".34"/>
<circle cx="122.4" cy="72.9" r=".17" fill="#00f"/>
<path d="M126.1 69.2v3.7" fill="none" stroke="#f00" stroke-width=".34"/>
<circle cx="126.1" cy="69.2" r=".17" fill="#f00"/>
<path d="M129.8 76.7h3.7" fill="none" stroke="#f00" stroke-width=".34"/>
<circle cx="133.5" cy="76.7" r=".17" fill="#f00"/>
<path d="M118.7 76.7h3.7" fill="none" stroke="#f00" stroke-width=".34"/>
<circle cx="118.7" cy="76.7" r=".17" fill="#f00"/>
<path d="M107.5 50.7l3.8-2.6v5.2z" fill-rule="evenodd" fill="#00f" stroke="#00f" stroke-width=".34"/>
<path d="M111.3 50.7h3.7" fill="none" stroke="#00f" stroke-width=".34"/>
<circle cx="111.3" cy="50.7" r=".17" fill="#00f"/>
<path d="M103.8 50.7h3.7" fill="none" stroke="#00f" stroke-width=".34"/>
<circle cx="103.8" cy="50.7" r=".17" fill="#00f"/>
<path d="M106 51.8l-1.4 1.5" fill="none" stroke="#00f" stroke-width=".34"/>
<circle cx="104.6" cy="53.3" r=".17" fill="#00f"/>
<path d="M107.5 48.1v5.2" fill="none" stroke="#00f" stroke-width=".34"/>
<circle cx="107.5" cy="48.1" r=".17" fill="#00f"/>
<path d="M100.1 50.7h3.7" fill="none" stroke="#00f" stroke-width=".34"/>
<circle cx="100.1" cy="50.7" r=".17" fill="#00f"/>
<g fill="#00f" stroke="#00f" stroke-width=".34">
<path d="M104.2 52.9l.7 .7-1.4 .8z" fill-rule="evenodd"/>
<path d="M102 52.9l.7 .7-1.5 .8z" fill-rule="evenodd"/>
</g>
<path d="M103.8 51.8l-1.4 1.5" fill="none" stroke="#00f" stroke-width=".34"/>
<circle cx="102.4" cy="53.3" r=".17" fill="#00f"/>
<path d="M115 50.7h3.7" fill="none" stroke="#f00" stroke-width=".34"/>
<circle cx="118.7" cy="50.7" r=".17" fill="#f00"/>
<path d="M96.4 50.7h3.7" fill="none" stroke="#f00" stroke-width=".34"/>
<circle cx="96.4" cy="50.7" r=".17" fill="#f00"/>
<path d="M138.3 97.4l-.7 1.5" fill="none" stroke="#00f" stroke-width=".34"/>
<circle cx="138.3" cy="97.4" r=".17" fill="#00f"/>
<path d="M138.3 97.4l1.1 3" fill="none" stroke="#00f" stroke-width=".34"/>
<circle cx="139.4" cy="100.4" r=".17" fill="#00f"/>
<path d="M140.5 97.4l-1.1 3" fill="none" stroke="#00f" stroke-width=".34"/>
<circle cx="140.5" cy="97.4" r=".17" fill="#00f"/>
<path d="M140.5 97.4l1.1 3" fill="none" stroke="#00f" stroke-width=".34"/>
<circle cx="141.6" cy="100.4" r=".17" fill="#00f"/>
<path d="M142.8 97.4l-1.2 3" fill="none" stroke="#00f" stroke-width=".34"/>
<circle cx="142.8" cy="97.4" r=".17" fill="#00f"/>
<path d="M142.8 97.4l1.1 3" fill="none" stroke="#00f" stroke-width=".34"/>
<circle cx="143.9" cy="100.4" r=".17" fill="#00f"/>
<path d="M144.6 98.9l-.7 1.5" fill="none" stroke="#00f" stroke-width=".34"/>
<circle cx="144.6" cy="98.9" r=".17" fill="#00f"/>
<path d="M137.2 98.9h.4" fill="none" stroke="#00f" stroke-width=".34"/>
<circle cx="137.6" cy="98.9" r=".17" fill="#00f"/>
<path d="M144.6 98.9h3.7" fill="none" stroke="#f00" stroke-width=".34"/>
<circle cx="148.3" cy="98.9" r=".17" fill="#f00"/>
<path d="M133.5 98.9h3.7" fill="none" stroke="#f00" stroke-width=".34"/>
<circle cx="133.5" cy="98.9" r=".17" fill="#f00"/>
<path d="M74.2 117.4l3.7-2.5v5.2z" fill-rule="evenodd" fill="#00f" stroke="#00f" stroke-width=".34"/>
<path d="M77.9 117.4h3.7" fill="none" stroke="#00f" stroke-width=".34"/>
<circle cx="77.9" cy="117.4" r=".17" fill="#00f"/>
<path d="M70.4 117.4h3.8" fill="none" stroke="#00f" stroke-width=".34"/>
<circle cx="70.4" cy="117.4" r=".17" fill="#00f"/>
<path d="M72.7 118.5l-1.5 1.6" fill="none" stroke="#00f" stroke-width=".34"/>
<circle cx="71.2" cy="120.1" r=".17" fill="#00f"/>
<path d="M74.2 114.9v5.2" fill="none" stroke="#00f" stroke-width=".34"/>
<circle cx="74.2" cy="114.9" r=".17" fill="#00f"/>
<path d="M66.8 117.4h3.6" fill="none" stroke="#00f" stroke-width=".34"/>
<circle cx="66.8" cy="117.4" r=".17" fill="#00f"/>
<g fill="#00f" stroke="#00f" stroke-width=".34">
<path d="M70.8 119.7l.8 .7-1.5 .8z" fill-rule="evenodd"/>
<path d="M68.6 119.7l.7 .7-1.4 .8z" fill-rule="evenodd"/>
</g>
<path d="M70.4 118.5l-1.4 1.6" fill="none" stroke="#00f" stroke-width=".34"/>
<circle cx="69" cy="120.1" r=".17" fill="#00f"/>
<path d="M81.6 117.4h3.7" fill="none" stroke="#f00" stroke-width=".34"/>
<circle cx="85.3" cy="117.4" r=".17" fill="#f00"/>
<path d="M63 117.4h3.8" fill="none" stroke="#f00" stroke-width=".34"/>
<circle cx="63" cy="117.4" r=".17" fill="#f00"/>
<path d="M138.3 64.1l-.7 1.4" fill="none" stroke="#00f" stroke-width=".34"/>
<circle cx="138.3" cy="64.1" r=".17" fill="#00f"/>
<path d="M138.3 64.1l1.1 2.9" fill="none" stroke="#00f" stroke-width=".34"/>
<circle cx="139.4" cy="67" r=".17" fill="#00f"/>
<path d="M140.5 64.1l-1.1 2.9" fill="none" stroke="#00f" stroke-width=".34"/>
<circle cx="140.5" cy="64.1" r=".17" fill="#00f"/>
<path d="M140.5 64.1l1.1 2.9" fill="none" stroke="#00f" stroke-width=".34"/>
<circle cx="141.6" cy="67" r=".17" fill="#00f"/>
<path d="M142.8 64.1l-1.2 2.9" fill="none" stroke="#00f" stroke-width=".34"/>
<circle cx="142.8" cy="64.1" r=".17" fill="#00f"/>
<path d="M142.8 64.1l1.1 2.9" fill="none" stroke="#00f" stroke-width=".34"/>
<circle cx="143.9" cy="67" r=".17" fill="#00f"/>
<path d="M144.6 65.5l-.7 1.5" fill="none" stroke="#00f" stroke-width=".34"/>
<circle cx="144.6" cy="65.5" r=".17" fill="#00f"/>
<path d="M137.2 65.5h.4" fill="none" stroke="#00f" stroke-width=".34"/>
<circle cx="137.6" cy="65.5" r=".17" fill="#00f"/>
<path d="M144.6 65.5h3.7" fill="none" stroke="#f00" stroke-width=".34"/>
<circle cx="148.3" cy="65.5" r=".17" fill="#f00"/>
<path d="M133.5 65.5h3.7" fill="none" stroke="#f00" stroke-width=".34"/>
<circle cx="133.5" cy="65.5" r=".17" fill="#f00"/>
<path d="M107.5 84.1l3.8-2.7v5.3z" fill-rule="evenodd" fill="#00f" stroke="#00f" stroke-width=".34"/>
<path d="M111.3 84.1h3.7" fill="none" stroke="#00f" stroke-width=".34"/>
<circle cx="111.3" cy="84.1" r=".17" fill="#00f"/>
<path d="M103.8 84.1h3.7" fill="none" stroke="#00f" stroke-width=".34"/>
<circle cx="103.8" cy="84.1" r=".17" fill="#00f"/>
<path d="M106 85.2l-1.4 1.5" fill="none" stroke="#00f" stroke-width=".34"/>
<circle cx="104.6" cy="86.7" r=".17" fill="#00f"/>
<path d="M107.5 81.4v5.3" fill="none" stroke="#00f" stroke-width=".34"/>
<circle cx="107.5" cy="81.4" r=".17" fill="#00f"/>
<path d="M100.1 84.1h3.7" fill="none" stroke="#00f" stroke-width=".34"/>
<circle cx="100.1" cy="84.1" r=".17" fill="#00f"/>
<g fill="#00f" stroke="#00f" stroke-width=".34">
<path d="M104.2 86.3l.7 .7-1.4 .8z" fill-rule="evenodd"/>
<path d="M102 86.3l.7 .7-1.5 .8z" fill-rule="evenodd"/>
</g>
<path d="M103.8 85.2l-1.4 1.5" fill="none" stroke="#00f" stroke-width=".34"/>
<circle cx="102.4" cy="86.7" r=".17" fill="#00f"/>
<path d="M115 84.1h3.7" fill="none" stroke="#f00" stroke-width=".34"/>
<circle cx="118.7" cy="84.1" r=".17" fill="#f00"/>
<path d="M96.4 84.1h3.7" fill="none" stroke="#f00" stroke-width=".34"/>
<circle cx="96.4" cy="84.1" r=".17" fill="#f00"/>
<g font-size="4.1">
<text x="195.1" y="97">0</text>
<text x="65.3" y="178.6">0</text>
</g>
<text font-size="3.7" fill="#00f" x="166.9" y="134.8">PARAMETERS:</text>
<g font-size="3.3" fill="#000080">
<text x="139.1" y="27.7">R-R1</text>
<text x="139.1" y="37">560</text>
<text x="122.4" y="48.5">Q-R1</text>
<text x="33.4" y="57.4">LED-R1C1</text>
<text x="66.8" y="57.4">LED-R1C2</text>
<text x="100.1" y="57.4">LED-R1C3</text>
<text x="139.1" y="61.1">R-R2</text>
<text x="139.1" y="70.4">560</text>
<text x="122.4" y="81.8">Q-R2</text>
<text x="33.4" y="90.7">LED-R2C1</text>
<text x="66.8" y="90.7">LED-R2C2</text>
<text x="100.1" y="90.7">LED-R2C3</text>
<text x="139.1" y="94.4">R-R3</text>
<text x="139.1" y="103.7">560</text>
<text x="122.4" y="115.2">Q-R3</text>
<text x="33.4" y="124.1">LED-R3C1</text>
<text x="66.8" y="124.1">LED-R3C2</text>
<text x="100.1" y="124.1">LED-R3C3</text>
<text x="165.4" y="124.1">Potentiometer</text>
<text x="18.5" y="131.5">Q-C1</text>
<text x="51.9" y="131.5">Q-C2</text>
<text x="85.3" y="131.5">Q-C3</text>
<text x="165.4" y="128.6">{OHM}</text>
<text x="7.4" y="150.1">R-C1</text>
<text x="11.1" y="153.8">680</text>
<text x="40.8" y="150.1">R-C2</text>
<text x="44.5" y="153.8">680</text>
<text x="74.2" y="150.1">R-C3</text>
<text x="77.9" y="153.8">680</text>
</g>
<g font-size="3.3">
<text x="170.6" y="32.9">V+</text>
<text x="166.9" y="38.8">Pin R1</text>
<text x="189.1" y="61.1">V+</text>
<text x="170.6" y="66.3">V+</text>
<text x="166.9" y="72.2">Pin R2</text>
<text x="181.7" y="79.6">5Vdc</text>
<text x="170.6" y="99.7">V+</text>
<text x="166.9" y="105.6">Pin R3</text>
<text x="154.3" y="142.7">V+</text>
<text x="166.9" y="140">OHM = .01</text>
<text x="154.3" y="147.1">5V pin</text>
<text x="140.9" y="172.3">Thomas Nabelek (nabelekt)</text>
<text x="13.3" y="179.7">V+</text>
<text x="46.7" y="179.7">V+</text>
<text x="80.1" y="179.7">V+</text>
<text x="140.9" y="179.7">Title</text>
<text x="13.3" y="184.2">Pin C1</text>
<text x="46.7" y="184.2">Pin C2</text>
<text x="80.1" y="184.2">Pin C3</text>
<text x="155.7" y="183.4">LED Multiplexer</text>
<text x="140.9" y="190.9">Size</text>
<text x="155.7" y="190.9">Document Number</text>
<text x="263.3" y="190.9">Rev</text>
<text x="144.6" y="194.6">A</text>
<text x="155.7" y="194.6">1</text>
<text x="267" y="194.6">A</text>
<text x="140.9" y="202">Date:</text>
<text x="160.2" y="202">Friday, December 07, 2018</text>
<text x="215.1" y="202">Sheet</text>
<text x="233.6" y="202">1</text>
<text x="244.8" y="202">of</text>
<text x="255.9" y="202">1</text>
</g>
</svg>
